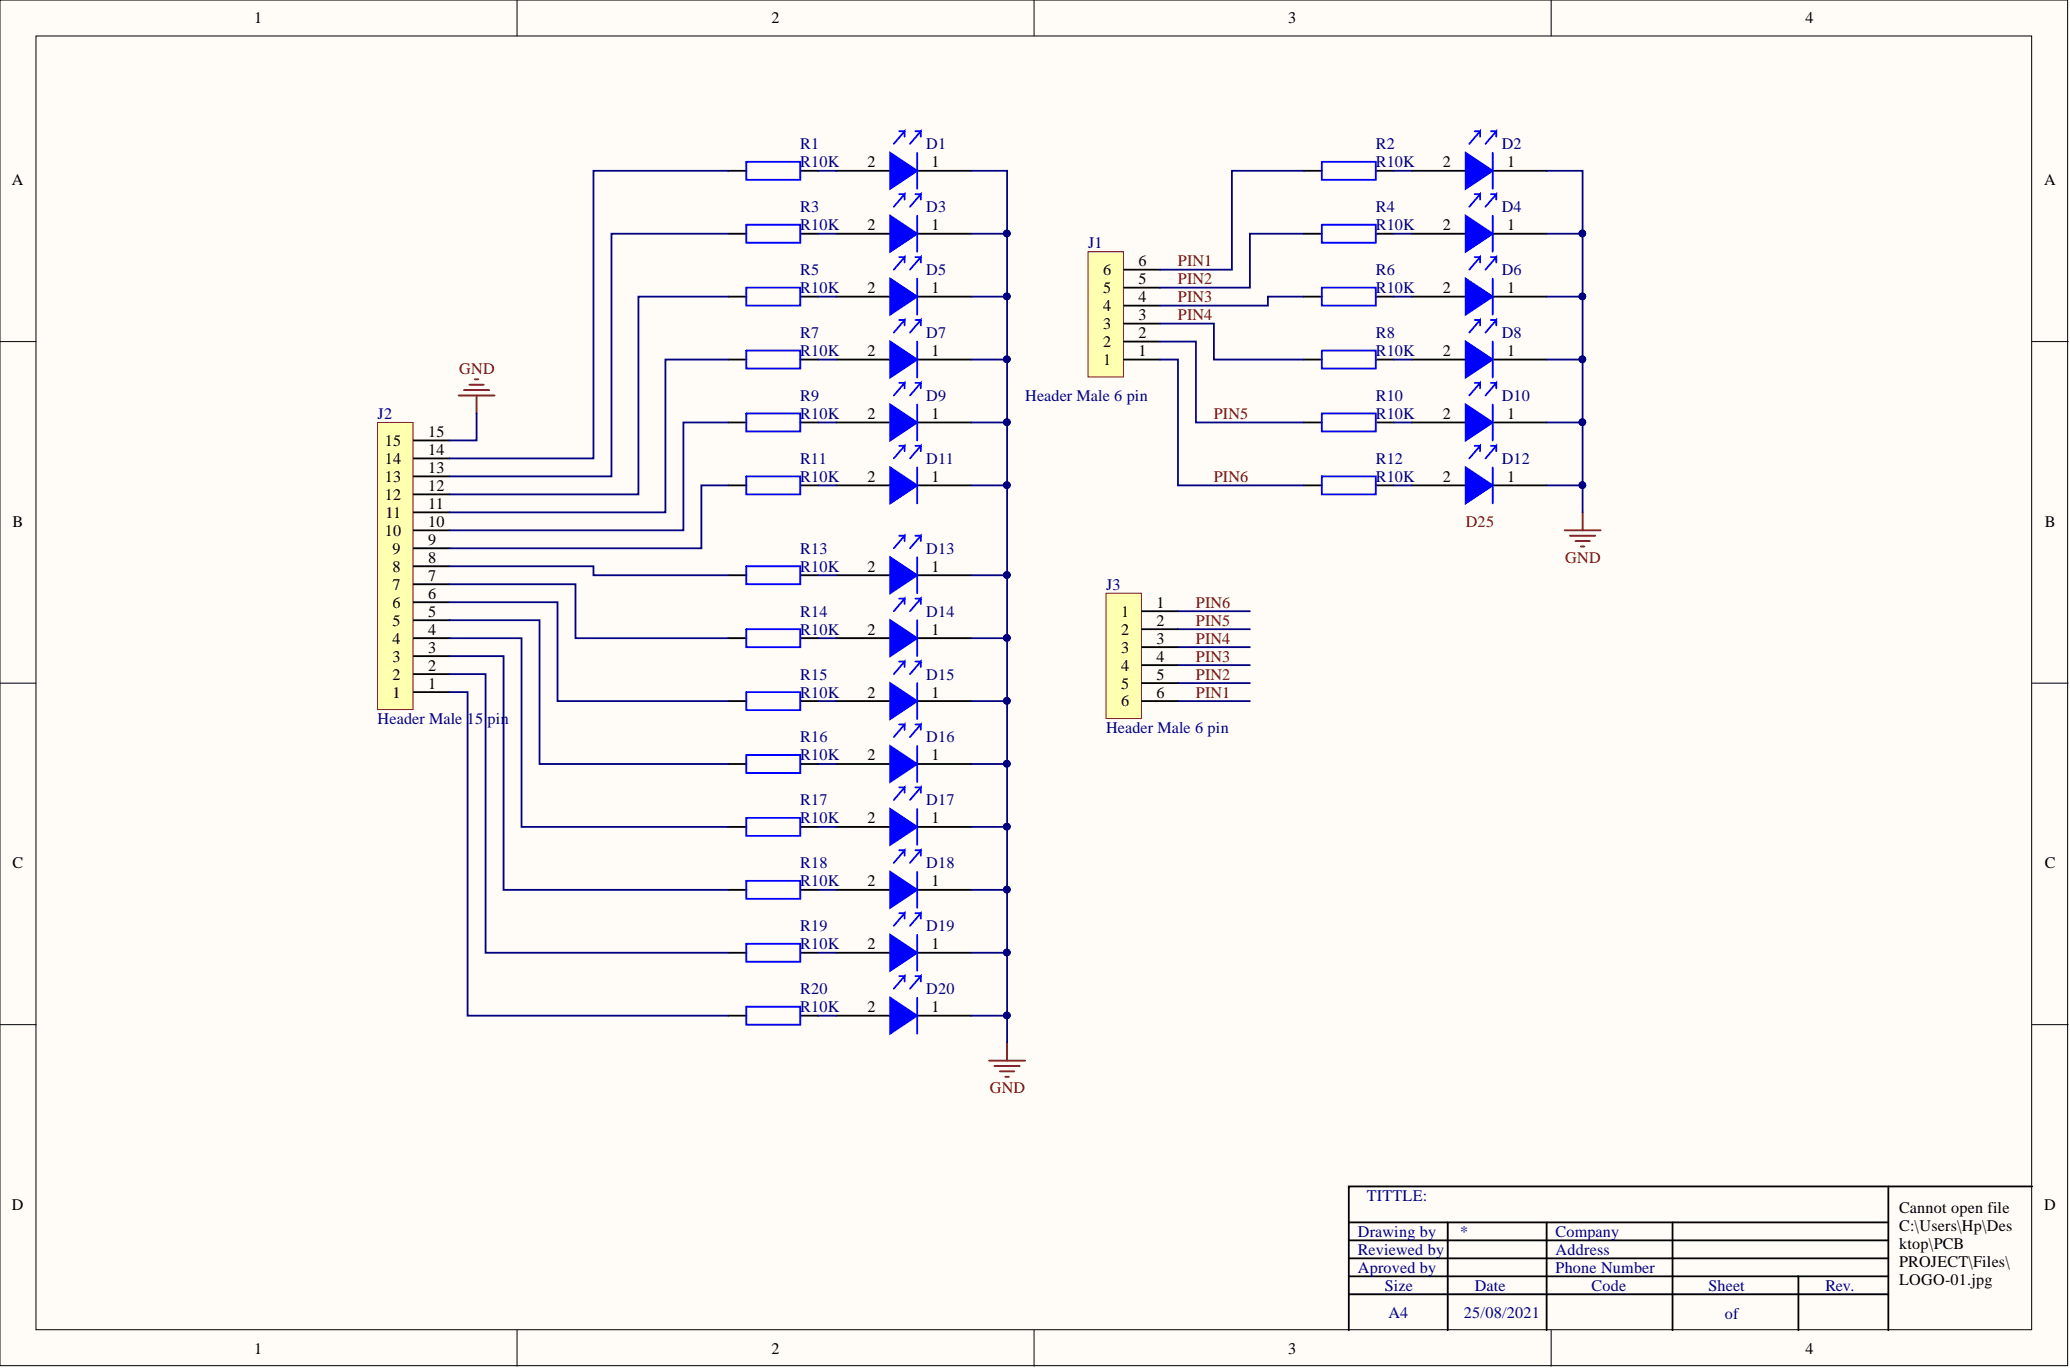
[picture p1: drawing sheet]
<svg xmlns="http://www.w3.org/2000/svg" width="292mm" height="193mm" viewBox="0 0 292 193" stroke-linecap="round" stroke-linejoin="round" font-family="sans-serif">
<g fill="#fffcf8" stroke="#000" stroke-width=".14">
<path d="M0 0h291.8v192.6h-291.8z"/>
<path d="M5.1 5.1h281.6v182.5h-281.6z"/>
</g>
<path d="M73 0v5.1M145.9 0v5.1M218.9 0v5.1M0 48.2h5.1M286.8 48.2h5M0 96.4h5.1M286.8 96.4h5M0 144.5h5.1M286.8 144.5h5M73 187.6v5.1M145.9 187.6v5.1M218.9 187.6v5.1" fill="none" stroke="#000" stroke-width=".14"/>
<path d="M190.3 172.4h76.2M190.3 175h76.2M190.3 177.5h76.2M204.3 172.4v15.2M218.2 172.4v15.2M236 172.4v15.2M266.5 167.4v20.2M286.8 167.4h-96.5v20.2M190.3 180h76.2M190.3 182.6h76.2M253.8 180v7.6" fill="none" stroke="#000" stroke-width=".25"/>
<path d="M53.3 59.6h5v40.5h-5z" fill="#ffffb0" stroke="#800000" stroke-width=".14"/>
<g fill="none" stroke="#000" stroke-width=".25">
<path d="M58.4 79.9h5M58.4 77.3h5M58.4 74.8h5M58.4 72.3h5M58.4 69.7h5M58.4 67.2h5M58.4 64.7h5M58.4 62.1h5M58.4 97.6h5M58.4 95.1h5M58.4 92.6h5M58.4 90h5"/>
<path d="M58.4 87.5h5M58.4 84.9h5M58.4 82.4h5M118 143.3h7.6M129.4 143.3h7.6"/>
</g>
<path d="M129.4 140.7v5.1" fill="none" stroke="#00f" stroke-width=".25"/>
<path d="M125.6 140.7l3.8 2.6-3.8 2.5z" fill="#00f"/>
<path d="M126.9 137.7h.7M127.6 138.5v-.8l-1.5 1.8M129.2 137.7h.7M129.4 131.9v5M129.9 138.5v-.8l-1.5 1.8M105.3 142h7.6v2.5h-7.6zM125.6 140.7l3.8 2.6-3.8 2.5z" fill="none" stroke="#00f" stroke-width=".25"/>
<path d="M118 134.4h7.6M129.4 134.4h7.6M102.8 143.3h2.5M112.9 143.3h2.6" fill="none" stroke="#000" stroke-width=".25"/>
<path d="M125.6 131.9l3.8 2.5-3.8 2.5z" fill="#00f"/>
<path d="M105.3 133.1h7.6v2.6h-7.6zM125.6 131.9l3.8 2.5-3.8 2.5zM126.9 128.8h.7M127.6 129.6v-.8l-1.5 1.8M129.2 128.8h.7M129.4 123v5.1M129.9 129.6v-.8l-1.5 1.8" fill="none" stroke="#00f" stroke-width=".25"/>
<path d="M102.8 134.4h2.5M112.9 134.4h2.6M118 125.5h7.6M129.4 125.5h7.6" fill="none" stroke="#000" stroke-width=".25"/>
<path d="M125.6 123l3.8 2.5-3.8 2.6z" fill="#00f"/>
<path d="M126.9 119.9h.7M129.2 119.9h.7M129.4 114.1v5.1M105.3 124.3h7.6v2.5h-7.6zM125.6 123l3.8 2.5-3.8 2.6zM127.6 120.7v-.8l-1.5 1.8M129.9 120.7v-.8l-1.5 1.8" fill="none" stroke="#00f" stroke-width=".25"/>
<path d="M118 116.6h7.6M129.4 116.6h7.6M102.8 125.5h2.5M112.9 125.5h2.6" fill="none" stroke="#000" stroke-width=".25"/>
<path d="M125.6 114.1l3.8 2.5-3.8 2.6z" fill="#00f"/>
<path d="M105.3 115.4h7.6v2.5h-7.6zM125.6 114.1l3.8 2.5-3.8 2.6zM126.9 111.1h.7M127.6 111.8v-.7l-1.5 1.7M129.2 111.1h.7M129.4 105.2v5.1M129.9 111.8v-.7l-1.5 1.7" fill="none" stroke="#00f" stroke-width=".25"/>
<path d="M102.8 116.6h2.5M112.9 116.6h2.6M118 107.8h7.6M129.4 107.8h7.6" fill="none" stroke="#000" stroke-width=".25"/>
<path d="M125.6 105.2l3.8 2.6-3.8 2.5z" fill="#00f"/>
<path d="M129.4 96.4v5M105.3 106.5h7.6v2.5h-7.6zM125.6 105.2l3.8 2.6-3.8 2.5zM126.9 102.2h.7M127.6 103v-.8l-1.5 1.8M129.2 102.2h.7M129.9 103v-.8l-1.5 1.8" fill="none" stroke="#00f" stroke-width=".25"/>
<path d="M118 98.9h7.6M129.4 98.9h7.6M102.8 107.8h2.5M112.9 107.8h2.6" fill="none" stroke="#000" stroke-width=".25"/>
<path d="M125.6 96.4l3.8 2.5-3.8 2.5z" fill="#00f"/>
<path d="M105.3 97.6h7.6v2.6h-7.6zM125.6 96.4l3.8 2.5-3.8 2.5zM126.9 93.3h.7M127.6 94.1v-.8l-1.5 1.8M129.2 93.3h.7M129.4 87.5v5.1M129.9 94.1v-.8l-1.5 1.8" fill="none" stroke="#00f" stroke-width=".25"/>
<path d="M102.8 98.9h2.5M112.9 98.9h2.6M118 90h7.6M129.4 90h7.6" fill="none" stroke="#000" stroke-width=".25"/>
<path d="M125.6 87.5l3.8 2.5-3.8 2.6z" fill="#00f"/>
<path d="M129.4 78.6v5.1M105.3 88.8h7.6v2.5h-7.6zM125.6 87.5l3.8 2.5-3.8 2.6zM126.9 84.4h.7M127.6 85.2v-.8l-1.5 1.8M129.2 84.4h.7M129.9 85.2v-.8l-1.5 1.8" fill="none" stroke="#00f" stroke-width=".25"/>
<path d="M102.8 90h2.5M112.9 90h2.6M118 81.1h7.6M129.4 81.1h7.6" fill="none" stroke="#000" stroke-width=".25"/>
<path d="M125.6 78.6l3.8 2.5-3.8 2.6z" fill="#00f"/>
<path d="M105.3 40.6h7.6v2.5h-7.6zM105.3 58.3h7.6v2.6h-7.6zM105.3 49.5h7.6v2.5h-7.6zM105.3 79.9h7.6v2.5h-7.6zM125.6 78.6l3.8 2.5-3.8 2.6zM126.9 75.6h.7M127.6 76.3v-.7l-1.5 1.7M129.2 75.6h.7M129.4 65.9v5.1M129.9 76.3v-.7l-1.5 1.7" fill="none" stroke="#00f" stroke-width=".25"/>
<path d="M102.8 41.8h2.5M102.8 59.6h2.5M102.8 50.7h2.5M112.9 41.8h2.6M112.9 59.6h2.6M112.9 50.7h2.6M118 68.5h7.6M129.4 68.5h7.6M102.8 81.1h2.5M112.9 81.1h2.6" fill="none" stroke="#000" stroke-width=".25"/>
<path d="M125.6 65.9l3.8 2.6-3.8 2.5z" fill="#00f"/>
<path d="M129.4 48.2v5.1M105.3 67.2h7.6v2.5h-7.6zM125.6 65.9l3.8 2.6-3.8 2.5zM126.9 62.9h.7M127.6 63.7v-.8l-1.5 1.8M129.2 62.9h.7M129.9 63.7v-.8l-1.5 1.8" fill="none" stroke="#00f" stroke-width=".25"/>
<path d="M118 50.7h7.6M129.4 50.7h7.6M102.8 68.5h2.5M112.9 68.5h2.6" fill="none" stroke="#000" stroke-width=".25"/>
<path d="M125.6 48.2l3.8 2.5-3.8 2.6z" fill="#00f"/>
<path d="M105.3 31.7h7.6v2.5h-7.6zM129.4 30.4v5.1M125.6 48.2l3.8 2.5-3.8 2.6zM126.9 45.1h.7M127.6 45.9v-.8l-1.5 1.8M129.2 45.1h.7M129.9 45.9v-.8l-1.5 1.8" fill="none" stroke="#00f" stroke-width=".25"/>
<path d="M102.8 33h2.5M112.9 33h2.6M118 33h7.6M129.4 33h7.6" fill="none" stroke="#000" stroke-width=".25"/>
<path d="M125.6 30.4l3.8 2.6-3.8 2.5z" fill="#00f"/>
<path d="M125.6 30.4l3.8 2.6-3.8 2.5zM126.9 27.4h.7M127.6 28.2v-.8l-1.5 1.8M129.2 27.4h.7M129.9 28.2v-.8l-1.5 1.8M129.4 57.1v5" fill="none" stroke="#00f" stroke-width=".25"/>
<path d="M118 59.6h7.6M129.4 59.6h7.6" fill="none" stroke="#000" stroke-width=".25"/>
<path d="M125.6 57.1l3.8 2.5-3.8 2.5z" fill="#00f"/>
<path d="M129.4 39.3v5.1M125.6 57.1l3.8 2.5-3.8 2.5zM126.9 54h.7M127.6 54.8v-.8l-1.5 1.8M129.2 54h.7M129.9 54.8v-.8l-1.5 1.8" fill="none" stroke="#00f" stroke-width=".25"/>
<path d="M118 41.8h7.6M129.4 41.8h7.6" fill="none" stroke="#000" stroke-width=".25"/>
<path d="M125.6 39.3l3.8 2.5-3.8 2.6z" fill="#00f"/>
<path d="M125.6 39.3l3.8 2.5-3.8 2.6zM126.9 36.3h.7M127.6 37v-.7l-1.5 1.7M129.2 36.3h.7M129.4 21.6v5M129.9 37v-.7l-1.5 1.7" fill="none" stroke="#00f" stroke-width=".25"/>
<path d="M118 24.1h7.6M129.4 24.1h7.6" fill="none" stroke="#000" stroke-width=".25"/>
<path d="M125.6 21.6l3.8 2.5-3.8 2.5z" fill="#00f"/>
<path d="M126.9 18.5h.7M127.6 19.3v-.8l-1.5 1.8M129.2 18.5h.7M129.9 19.3v-.8l-1.5 1.8M105.3 22.8h7.6v2.6h-7.6zM125.6 21.6l3.8 2.5-3.8 2.5zM186.5 40.6h7.6v2.5h-7.6zM186.5 58.3h7.6v2.6h-7.6zM186.5 49.5h7.6v2.5h-7.6zM210.6 65.9v5.1" fill="none" stroke="#00f" stroke-width=".25"/>
<path d="M102.8 24.1h2.5M112.9 24.1h2.6M184 41.8h2.5M184 59.6h2.5M184 50.7h2.5M194.1 41.8h2.6M194.1 59.6h2.6M194.1 50.7h2.6M199.2 68.5h7.6M210.6 68.5h7.6" fill="none" stroke="#000" stroke-width=".25"/>
<path d="M206.8 65.9l3.8 2.6-3.8 2.5z" fill="#00f"/>
<path d="M210.6 48.2v5.1M186.5 67.2h7.6v2.5h-7.6zM206.8 65.9l3.8 2.6-3.8 2.5zM208.1 62.9h.8M208.9 63.7v-.8l-1.6 1.8M210.4 62.9h.7M211.1 63.7v-.8l-1.5 1.8" fill="none" stroke="#00f" stroke-width=".25"/>
<path d="M199.2 50.7h7.6M210.6 50.7h7.6M184 68.5h2.5M194.1 68.5h2.6" fill="none" stroke="#000" stroke-width=".25"/>
<path d="M206.8 48.2l3.8 2.5-3.8 2.6z" fill="#00f"/>
<path d="M186.5 31.7h7.6v2.5h-7.6zM210.6 30.4v5.1M206.8 48.2l3.8 2.5-3.8 2.6zM208.1 45.1h.8M208.9 45.9v-.8l-1.6 1.8M210.4 45.1h.7M211.1 45.9v-.8l-1.5 1.8" fill="none" stroke="#00f" stroke-width=".25"/>
<path d="M184 33h2.5M194.1 33h2.6M199.2 33h7.6M210.6 33h7.6" fill="none" stroke="#000" stroke-width=".25"/>
<path d="M206.8 30.4l3.8 2.6-3.8 2.5z" fill="#00f"/>
<path d="M206.8 30.4l3.8 2.6-3.8 2.5zM208.1 27.4h.8M208.9 28.2v-.8l-1.6 1.8M210.4 27.4h.7M211.1 28.2v-.8l-1.5 1.8M210.6 57.1v5" fill="none" stroke="#00f" stroke-width=".25"/>
<path d="M199.2 59.6h7.6M210.6 59.6h7.6" fill="none" stroke="#000" stroke-width=".25"/>
<path d="M206.8 57.1l3.8 2.5-3.8 2.5z" fill="#00f"/>
<path d="M210.6 39.3v5.1M206.8 57.1l3.8 2.5-3.8 2.5zM208.1 54h.8M208.9 54.8v-.8l-1.6 1.8M210.4 54h.7M211.1 54.8v-.8l-1.5 1.8" fill="none" stroke="#00f" stroke-width=".25"/>
<path d="M199.2 41.8h7.6M210.6 41.8h7.6" fill="none" stroke="#000" stroke-width=".25"/>
<path d="M206.8 39.3l3.8 2.5-3.8 2.6z" fill="#00f"/>
<path d="M206.8 39.3l3.8 2.5-3.8 2.6zM208.1 36.3h.8M208.9 37v-.7l-1.6 1.7M210.4 36.3h.7M210.6 21.6v5M211.1 37v-.7l-1.5 1.7" fill="none" stroke="#00f" stroke-width=".25"/>
<path d="M199.2 24.1h7.6M210.6 24.1h7.6" fill="none" stroke="#000" stroke-width=".25"/>
<path d="M206.8 21.6l3.8 2.5-3.8 2.5z" fill="#00f"/>
<path d="M208.1 18.5h.8M208.9 19.3v-.8l-1.6 1.8M210.4 18.5h.7M211.1 19.3v-.8l-1.5 1.8M186.5 22.8h7.6v2.6h-7.6zM206.8 21.6l3.8 2.5-3.8 2.5z" fill="none" stroke="#00f" stroke-width=".25"/>
<path d="M184 24.1h2.5M194.1 24.1h2.6" fill="none" stroke="#000" stroke-width=".25"/>
<g fill="none" stroke="#800000" stroke-width=".25">
<path d="M64.7 55.8h5.1M65.5 55h3.5M66.2 54.3h2.1M67 53.5h.5M67.3 55.8v2.5M220.8 74.8h5.1M221.5 75.6h3.6M222.3 76.3h2M223.1 77.1h.5M223.3 72.3v2.5M139.6 149.6h5.1M140.3 150.4h3.6"/>
<path d="M141.1 151.1h2M141.9 151.9h.5M142.1 147.1v2.5"/>
</g>
<path d="M153.5 35.5h5v17.7h-5z" fill="#ffffb0" stroke="#800000" stroke-width=".14"/>
<path d="M158.6 38h5.1M158.6 50.7h5.1M158.6 48.2h5.1M158.6 45.6h5.1M158.6 43.1h5.1M158.6 40.6h5.1" fill="none" stroke="#000" stroke-width=".25"/>
<path d="M156.1 83.7h5v17.7h-5z" fill="#ffffb0" stroke="#800000" stroke-width=".14"/>
<path d="M161.1 86.2h5.1M161.1 88.8h5.1M161.1 91.3h5.1M161.1 93.8h5.1M161.1 96.4h5.1M161.1 98.9h5.1" fill="none" stroke="#000" stroke-width=".25"/>
<g fill="none" stroke="#000080" stroke-width=".25">
<path d="M102.8 33h-16.5v34.2h-22.9M102.8 24.1h-19.1v40.6h-20.3M115.5 33h2.5M115.5 24.1h2.5M137 24.1h5.1v123M137 33h5.1M184 33h-7.6v7.6h-12.7M184 24.1h-10.2v13.9h-10.1M196.7 33h2.5M196.7 24.1h2.5M218.2 24.1h5.1v48.2M218.2 33h5.1"/>
<path d="M67.3 58.3v3.8h-3.9M102.8 59.6h-6.4v15.2h-33M102.8 50.7h-8.9v21.6h-30.5M102.8 41.8h-12.7v27.9h-26.7M115.5 50.7h2.5M115.5 41.8h2.5M115.5 59.6h2.5M137 50.7h5.1M137 41.8h5.1M137 59.6h5.1M163.7 50.7h2.5v17.8h17.8M163.7 48.2h5.1v11.4h15.2"/>
<path d="M163.7 45.6h7.6v5.1h12.7M184 41.8h-5.1v1.3h-15.2M196.7 50.7h2.5M196.7 41.8h2.5M196.7 59.6h2.5M218.2 50.7h5.1M218.2 41.8h5.1M218.2 59.6h5.1M63.4 79.9h20.3v1.2h19.1M102.8 68.5h-3.8v8.8h-35.6M115.5 68.5h2.5M137 68.5h5.1"/>
<path d="M196.7 68.5h2.5M218.2 68.5h5.1M63.4 97.6h2.6v45.7h36.8M63.4 95.1h5.1v39.3h34.3M63.4 92.6h7.7v32.9h31.7M63.4 90h10.2v26.6h29.2M63.4 87.5h12.7v20.3h26.7M63.4 84.9h15.3v14h24.1M63.4 82.4h17.8v7.6h21.6M115.5 98.9h2.5M115.5 90h2.5M115.5 81.1h2.5"/>
<path d="M137 98.9h5.1M137 90h5.1M137 81.1h5.1M166.2 98.9h10.2M166.2 86.2h10.2M166.2 88.8h10.2M166.2 91.3h10.2M166.2 93.8h10.2M166.2 96.4h10.2M115.5 116.6h2.5M115.5 107.8h2.5M137 116.6h5.1"/>
<path d="M137 107.8h5.1M115.5 134.4h2.5M115.5 125.5h2.5M137 134.4h5.1M137 125.5h5.1M115.5 143.3h2.5M137 143.3h5.1"/>
</g>
<g fill="#000080" stroke="#000080" stroke-width=".14">
<circle cx="142.1" cy="32.9" r=".47"/>
<circle cx="142.1" cy="41.8" r=".47"/>
<circle cx="142.1" cy="50.7" r=".47"/>
<circle cx="142.1" cy="59.6" r=".47"/>
<circle cx="142.1" cy="68.4" r=".47"/>
<circle cx="142.1" cy="81.1" r=".47"/>
<circle cx="142.1" cy="90" r=".47"/>
<circle cx="142.1" cy="98.9" r=".47"/>
<circle cx="142.1" cy="107.7" r=".47"/>
<circle cx="142.1" cy="116.6" r=".47"/>
<circle cx="142.1" cy="125.5" r=".47"/>
<circle cx="142.1" cy="134.4" r=".47"/>
<circle cx="142.1" cy="143.2" r=".47"/>
<circle cx="223.3" cy="32.9" r=".47"/>
<circle cx="223.3" cy="41.8" r=".47"/>
<circle cx="223.3" cy="50.7" r=".47"/>
<circle cx="223.3" cy="59.6" r=".47"/>
<circle cx="223.3" cy="68.4" r=".47"/>
</g>
<g font-size="2.3">
<text x="35.9" y="3.3">1</text>
<text x="108.9" y="3.3">2</text>
<text x="181.8" y="3.3">3</text>
<text x="254.8" y="3.3">4</text>
<text x="122.4" y="23.6">2</text>
<text x="131.5" y="23.6">1</text>
<text x="203.6" y="23.6">2</text>
<text x="212.7" y="23.6">1</text>
<text x="1.7" y="26.1">A</text>
<text x="288.5" y="26.1">A</text>
<text x="122.4" y="32.5">2</text>
<text x="131.5" y="32.5">1</text>
<text x="203.6" y="32.5">2</text>
<text x="212.7" y="32.5">1</text>
<text x="122.4" y="41.3">2</text>
<text x="131.5" y="41.3">1</text>
<text x="155.6" y="41.3">5</text>
<text x="155.6" y="38.8">6</text>
<text x="160.6" y="40.1">5</text>
<text x="160.6" y="37.5">6</text>
<text x="203.6" y="41.3">2</text>
<text x="212.7" y="41.3">1</text>
<text x="155.6" y="46.4">3</text>
<text x="155.6" y="43.9">4</text>
<text x="160.6" y="47.7">2</text>
<text x="160.6" y="45.1">3</text>
<text x="160.6" y="42.6">4</text>
<text x="122.4" y="50.2">2</text>
<text x="131.5" y="50.2">1</text>
<text x="155.6" y="51.5">1</text>
<text x="155.6" y="48.9">2</text>
<text x="160.6" y="50.2">1</text>
<text x="203.6" y="50.2">2</text>
<text x="212.7" y="50.2">1</text>
<text x="122.4" y="59.1">2</text>
<text x="131.5" y="59.1">1</text>
<text x="203.6" y="59.1">2</text>
<text x="212.7" y="59.1">1</text>
<text x="54.3" y="65.4">14</text>
<text x="54.3" y="62.9">15</text>
<text x="60.4" y="64.2">14</text>
<text x="60.4" y="61.6">15</text>
<text x="54.3" y="70.5">12</text>
<text x="54.3" y="68">13</text>
<text x="60.4" y="71.8">11</text>
<text x="60.4" y="69.2">12</text>
<text x="60.4" y="66.7">13</text>
<text x="122.4" y="68">2</text>
<text x="131.5" y="68">1</text>
<text x="203.6" y="68">2</text>
<text x="212.7" y="68">1</text>
<text x="1.8" y="74.3">B</text>
<text x="54.3" y="75.6">10</text>
<text x="54.4" y="73">11</text>
<text x="60.4" y="76.8">9</text>
<text x="60.4" y="74.3">10</text>
<text x="288.5" y="74.3">B</text>
<text x="55.4" y="83.2">7</text>
<text x="55.4" y="80.6">8</text>
<text x="55.4" y="78.1">9</text>
<text x="60.4" y="81.9">7</text>
<text x="60.4" y="79.4">8</text>
<text x="122.4" y="80.6">2</text>
<text x="131.5" y="80.6">1</text>
<text x="55.4" y="88.2">5</text>
<text x="55.4" y="85.7">6</text>
<text x="60.4" y="89.5">4</text>
<text x="60.4" y="87">5</text>
<text x="60.4" y="84.4">6</text>
<text x="122.4" y="89.5">2</text>
<text x="131.5" y="89.5">1</text>
<text x="158.2" y="87">1</text>
<text x="158.2" y="89.5">2</text>
<text x="163.2" y="85.7">1</text>
<text x="163.2" y="88.2">2</text>
<text x="55.4" y="95.9">2</text>
<text x="55.4" y="93.3">3</text>
<text x="55.4" y="90.8">4</text>
<text x="60.4" y="94.6">2</text>
<text x="60.4" y="92">3</text>
<text x="158.2" y="92">3</text>
<text x="158.2" y="94.6">4</text>
<text x="163.2" y="90.8">3</text>
<text x="163.2" y="93.3">4</text>
<text x="163.2" y="95.9">5</text>
<text x="55.4" y="98.4">1</text>
<text x="60.4" y="97.1">1</text>
<text x="122.4" y="98.4">2</text>
<text x="131.5" y="98.4">1</text>
<text x="158.2" y="97.1">5</text>
<text x="158.2" y="99.7">6</text>
<text x="163.2" y="98.4">6</text>
<text x="122.4" y="107.3">2</text>
<text x="131.5" y="107.3">1</text>
<text x="122.4" y="116.1">2</text>
<text x="131.5" y="116.1">1</text>
<text x="1.8" y="122.5">C</text>
<text x="122.4" y="125">2</text>
<text x="131.5" y="125">1</text>
<text x="288.5" y="122.5">C</text>
<text x="122.4" y="133.9">2</text>
<text x="131.5" y="133.9">1</text>
<text x="122.4" y="142.8">2</text>
<text x="131.5" y="142.8">1</text>
<text x="1.7" y="170.7">D</text>
<text x="268" y="171.2">Cannot open file</text>
<text x="268" y="173.7">C:\Users\Hp\Des</text>
<text x="288.5" y="170.7">D</text>
<text x="268" y="176.2">ktop\PCB</text>
<text x="268" y="178.8">PROJECT\Files\</text>
<text x="268" y="181.3">LOGO-01.jpg</text>
<text x="35.9" y="190.9">1</text>
<text x="108.9" y="190.9">2</text>
<text x="181.8" y="190.9">3</text>
<text x="254.8" y="190.9">4</text>
</g>
<g font-size="2.3" fill="#000080">
<text x="112.9" y="21.1">R1</text>
<text x="112.9" y="23.6">R10K</text>
<text x="130.7" y="21.1">D1</text>
<text x="194.1" y="21.1">R2</text>
<text x="194.1" y="23.6">R10K</text>
<text x="211.9" y="21.1">D2</text>
<text x="112.9" y="29.9">R3</text>
<text x="130.7" y="29.9">D3</text>
<text x="194.1" y="29.9">R4</text>
<text x="211.9" y="29.9">D4</text>
<text x="112.9" y="32.5">R10K</text>
<text x="153.5" y="35">J1</text>
<text x="194.1" y="32.5">R10K</text>
<text x="112.9" y="38.8">R5</text>
<text x="112.9" y="41.3">R10K</text>
<text x="130.7" y="38.8">D5</text>
<text x="194.1" y="38.8">R6</text>
<text x="194.1" y="41.3">R10K</text>
<text x="211.9" y="38.8">D6</text>
<text x="112.9" y="47.7">R7</text>
<text x="130.7" y="47.7">D7</text>
<text x="194.1" y="47.7">R8</text>
<text x="211.9" y="47.7">D8</text>
<text x="112.9" y="50.2">R10K</text>
<text x="194.1" y="50.2">R10K</text>
<text x="53.3" y="59.1">J2</text>
<text x="112.9" y="56.6">R9</text>
<text x="112.9" y="59.1">R10K</text>
<text x="130.7" y="56.6">D9</text>
<text x="144.7" y="56.6">Header Male 6 pin</text>
<text x="194.1" y="56.6">R10</text>
<text x="194.1" y="59.1">R10K</text>
<text x="211.9" y="56.6">D10</text>
<text x="112.9" y="65.4">R11</text>
<text x="130.7" y="65.4">D11</text>
<text x="194.1" y="65.4">R12</text>
<text x="211.9" y="65.4">D12</text>
<text x="112.9" y="68">R10K</text>
<text x="194.1" y="68">R10K</text>
<text x="112.9" y="78.1">R13</text>
<text x="112.9" y="80.6">R10K</text>
<text x="130.7" y="78.1">D13</text>
<text x="156.1" y="83.2">J3</text>
<text x="112.9" y="87">R14</text>
<text x="112.9" y="89.5">R10K</text>
<text x="130.7" y="87">D14</text>
<text x="112.9" y="95.9">R15</text>
<text x="130.7" y="95.9">D15</text>
<text x="112.9" y="98.4">R10K</text>
<text x="53.3" y="102.2">Header Male 15</text>
<text x="68.8" y="102.2">pin</text>
<text x="112.9" y="104.7">R16</text>
<text x="112.9" y="107.3">R10K</text>
<text x="130.7" y="104.7">D16</text>
<text x="156.1" y="103.5">Header Male 6 pin</text>
<text x="112.9" y="113.6">R17</text>
<text x="130.7" y="113.6">D17</text>
<text x="112.9" y="116.1">R10K</text>
<text x="112.9" y="122.5">R18</text>
<text x="112.9" y="125">R10K</text>
<text x="130.7" y="122.5">D18</text>
<text x="112.9" y="131.4">R19</text>
<text x="130.7" y="131.4">D19</text>
<text x="112.9" y="133.9">R10K</text>
<text x="112.9" y="140.2">R20</text>
<text x="112.9" y="142.8">R10K</text>
<text x="130.7" y="140.2">D20</text>
<text x="192.9" y="169.4">TITTLE:</text>
<text x="191.6" y="174.5">Drawing by</text>
<text x="191.6" y="177">Reviewed by</text>
<text x="191.6" y="179.5">Aproved by</text>
<text x="206.1" y="174.5">*</text>
<text x="219.5" y="174.5">Company</text>
<text x="219.5" y="177">Address</text>
<text x="219.5" y="179.5">Phone Number</text>
<text x="195.4" y="182.1">Size</text>
<text x="195.9" y="185.9">A4</text>
<text x="206.6" y="185.9">25/08/2021</text>
<text x="208.1" y="182.1">Date</text>
<text x="224.6" y="182.1">Code</text>
<text x="241.1" y="182.1">Sheet</text>
<text x="257.6" y="182.1">Rev.</text>
<text x="243.4" y="186.1">of</text>
</g>
<g font-size="2.3" fill="#800000">
<text x="166.2" y="37.5">PIN1</text>
<text x="166.2" y="40.1">PIN2</text>
<text x="166.2" y="42.6">PIN3</text>
<text x="166.2" y="45.1">PIN4</text>
<text x="64.8" y="52.7">GND</text>
<text x="171.3" y="59.1">PIN5</text>
<text x="171.3" y="68">PIN6</text>
<text x="206.8" y="74.3">D25</text>
<text x="220.9" y="79.4">GND</text>
<text x="168.8" y="85.7">PIN6</text>
<text x="168.8" y="88.2">PIN5</text>
<text x="168.8" y="90.8">PIN4</text>
<text x="168.8" y="93.3">PIN3</text>
<text x="168.8" y="95.9">PIN2</text>
<text x="168.8" y="98.4">PIN1</text>
<text x="139.7" y="154.2">GND</text>
</g>
</svg>
